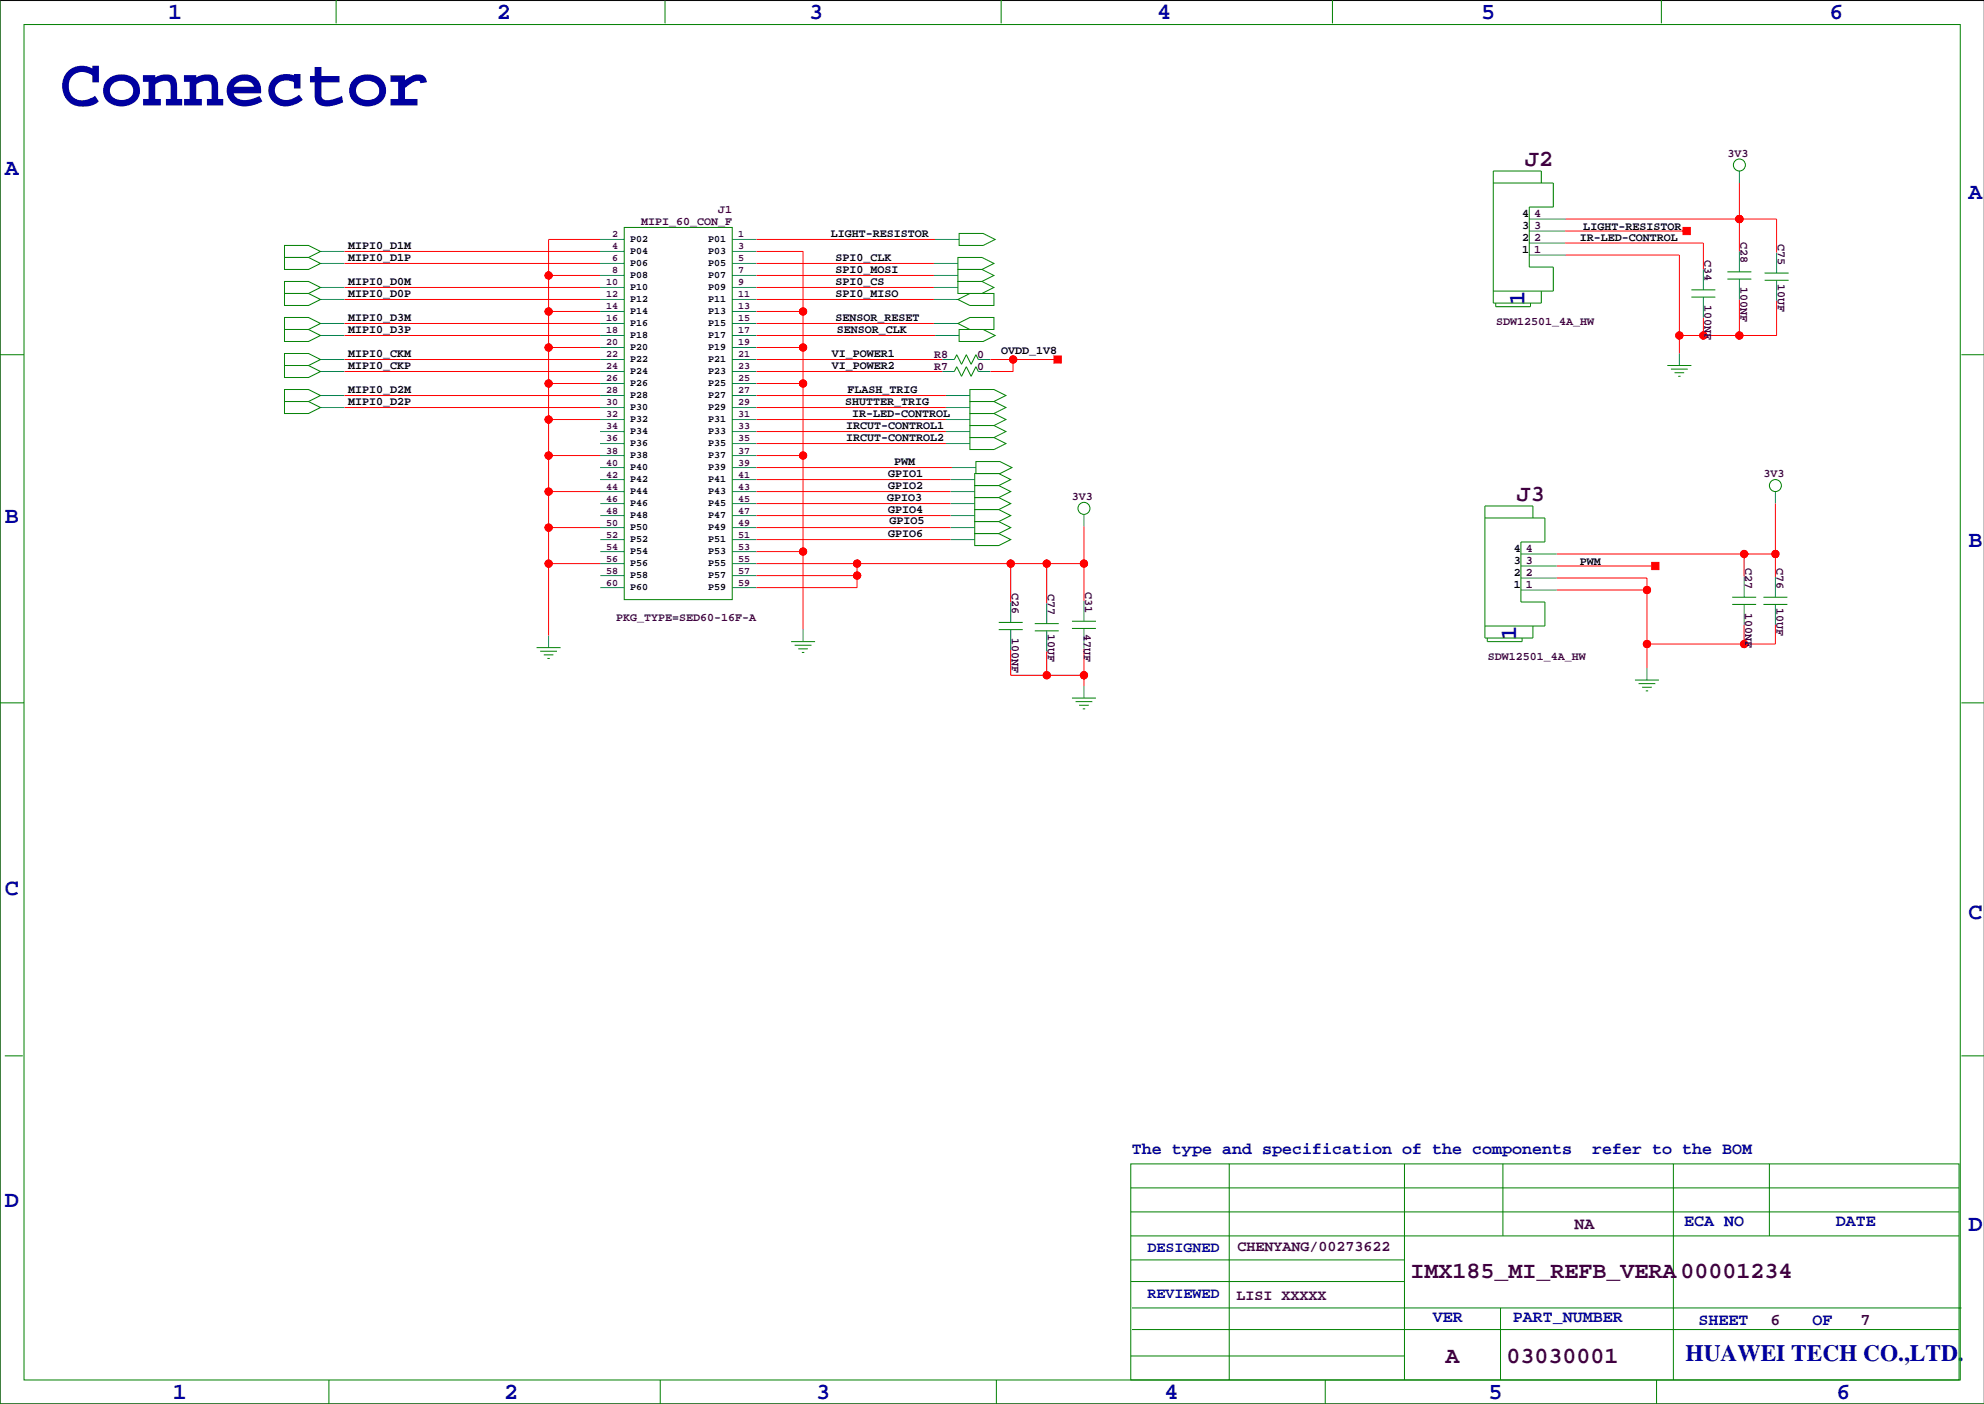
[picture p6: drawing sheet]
<svg xmlns="http://www.w3.org/2000/svg" width="420mm" height="297mm" viewBox="0 0 420 297" stroke-linecap="round" stroke-linejoin="round" font-family="sans-serif">
<path d="M419.9 .1h-419.9v296.9h419.9" fill="none" stroke="#000" stroke-width=".21"/>
<g fill="none" stroke="#f00" stroke-width=".21">
<path d="M368 38.7v14.5M72.9 53.2h54.1M72.9 55.7h54.1M116.1 58.3h10.9M127 50.7h-10.9v83.8M160 53.2h9.9v80M160 50.7h37.9M160 55.7h37.6M160 58.3h37.6M331.2 46.3h44.7v7.2M331.2 51.4h29.2v5.6M331.2 54h24.1v20.8"/>
<path d="M331.2 48.9h25.7M368 46.3h.1M72.9 71h54.1M72.9 68.4h54.1M72.9 76.1h54.1M72.9 78.6h54.1M72.9 60.8h54.1M72.9 63.4h54.1M116.1 73.5h10.9M116.1 65.9h10.9M160 71h37.9M160 73.5h9.9"/>
<path d="M160 65.9h9.9M160 68.4h37.6M160 76.1h39.4M160 78.6h39.4M160 60.8h37.6M160 63.4h37.6M209.5 76.1h14.3M214.4 76.1v2.5h-4.9M360.4 67.2v3.8M368 63.4v7.6M375.9 63.6v7.4h-20.6M72.9 83.7h54.1"/>
<path d="M72.9 86.2h54.1M116.1 96.4h10.9M116.1 81.1h10.9M116.1 88.8h10.9M160 96.4h9.9M160 81.1h9.9M160 83.7h40.2M160 86.2h40.2M160 88.8h40.2M160 91.3h40.2M160 93.8h40.2M160 98.9h41.4"/>
<path d="M116.1 111.6h10.9M116.1 104h10.9M116.1 119.2h10.9M160 116.7h9.9M160 111.6h41.2M160 114.2h41.2M160 109.1h41.2M160 106.5h41.2M160 104h41.2M160 119.2h69.4M160 101.5h41.2M181.4 119.2v5.1h-21.4"/>
<path d="M213.9 119.2v8.2M221.5 119.2v8.4M229.4 111.4v15.7M329.4 117.2h46.3M329.4 119.7h20.9M369.1 117.2v4.8M375.7 106.5v15.5M160 121.8h21.4M213.9 137.5v5.4h15.5M221.5 137.8v5.1M229.4 137.3v7.8M329.4 122.3h19.1v19"/>
<path d="M329.4 124.8h19.1M369.1 132.2v4.1M375.7 132.2v4.1h-27.2"/>
<circle cx="116.1" cy="58.3" r=".76"/>
<circle cx="368" cy="46.3" r=".76"/>
<circle cx="116.1" cy="65.9" r=".76"/>
<circle cx="116.1" cy="73.5" r=".76"/>
<circle cx="169.9" cy="65.9" r=".76"/>
<circle cx="169.9" cy="73.5" r=".76"/>
<circle cx="214.4" cy="76.1" r=".76"/>
<circle cx="355.3" cy="71" r=".76"/>
<circle cx="360.4" cy="71" r=".76"/>
<circle cx="368" cy="71" r=".76"/>
<circle cx="116.1" cy="96.4" r=".76"/>
<circle cx="116.1" cy="88.8" r=".76"/>
<circle cx="116.1" cy="81.1" r=".76"/>
<circle cx="169.9" cy="96.4" r=".76"/>
<circle cx="169.9" cy="81.1" r=".76"/>
<circle cx="116.1" cy="104" r=".76"/>
<circle cx="116.1" cy="111.6" r=".76"/>
<circle cx="116.1" cy="119.2" r=".76"/>
<circle cx="169.9" cy="116.7" r=".76"/>
<circle cx="181.4" cy="119.2" r=".76"/>
<circle cx="213.9" cy="119.2" r=".76"/>
<circle cx="221.5" cy="119.2" r=".76"/>
<circle cx="229.4" cy="119.2" r=".76"/>
<circle cx="369.1" cy="117.2" r=".76"/>
<circle cx="375.7" cy="117.2" r=".76"/>
<circle cx="181.4" cy="121.8" r=".76"/>
<circle cx="348.5" cy="124.8" r=".76"/>
<circle cx="348.5" cy="136.3" r=".76"/>
<circle cx="369.1" cy="136.3" r=".76"/>
<circle cx="221.5" cy="142.9" r=".76"/>
<circle cx="229.4" cy="142.9" r=".76"/>
</g>
<g fill="#f00" stroke="#f00" stroke-width=".21">
<path d="M356.1 48.1h1.5v1.5h-1.5z" fill-rule="evenodd"/>
<path d="M223 75.3h1.5v1.5h-1.5z" fill-rule="evenodd"/>
<path d="M349.5 119h1.5v1.5h-1.5z" fill-rule="evenodd"/>
<circle cx="229.4" cy="142.9" r=".76"/>
<circle cx="221.5" cy="142.9" r=".76"/>
<circle cx="368" cy="46.3" r=".76"/>
<circle cx="368" cy="71" r=".76"/>
<circle cx="355.3" cy="71" r=".76"/>
<circle cx="360.4" cy="71" r=".76"/>
<circle cx="169.9" cy="116.7" r=".76"/>
<circle cx="169.9" cy="96.4" r=".76"/>
<circle cx="169.9" cy="81.1" r=".76"/>
<circle cx="169.9" cy="73.5" r=".76"/>
<circle cx="169.9" cy="65.9" r=".76"/>
<circle cx="181.4" cy="121.8" r=".76"/>
<circle cx="229.4" cy="119.2" r=".76"/>
<circle cx="221.5" cy="119.2" r=".76"/>
<circle cx="213.9" cy="119.2" r=".76"/>
<circle cx="181.4" cy="119.2" r=".76"/>
<circle cx="214.4" cy="76.1" r=".76"/>
<circle cx="348.5" cy="124.8" r=".76"/>
<circle cx="369.1" cy="136.3" r=".76"/>
<circle cx="348.5" cy="136.3" r=".76"/>
<circle cx="375.7" cy="117.2" r=".76"/>
<circle cx="369.1" cy="117.2" r=".76"/>
<circle cx="116.1" cy="119.2" r=".76"/>
<circle cx="116.1" cy="111.6" r=".76"/>
<circle cx="116.1" cy="104" r=".76"/>
<circle cx="116.1" cy="96.4" r=".76"/>
<circle cx="116.1" cy="88.8" r=".76"/>
<circle cx="116.1" cy="81.1" r=".76"/>
<circle cx="116.1" cy="73.5" r=".76"/>
<circle cx="116.1" cy="65.9" r=".76"/>
<circle cx="116.1" cy="58.3" r=".76"/>
</g>
<g fill="none" stroke="#008080" stroke-width=".21">
<path d="M368 36.2v2.5M67.8 55.7h5.1M67.8 53.2h5.1M127 55.7h5.1M127 53.2h5.1M127 58.3h5.1M127 50.7h5.1M154.9 55.7h5.1M154.9 53.2h5.1M154.9 58.3h5.1M154.9 50.7h5.1M197.6 55.7h5.1"/>
<path d="M197.6 58.3h5.1M197.9 50.7h5M323.6 54h7.6M323.6 51.4h7.6M323.6 48.9h7.6M323.6 46.3h7.6M360.4 57v4.3M368 53.2v4.3M368 59v4.4M375.9 53.5v4.3M375.9 59.3v4.3M67.8 78.6h5.1"/>
<path d="M67.8 76.1h5.1M67.8 71h5.1M67.8 68.4h5.1M67.8 63.4h5.1M67.8 60.8h5.1M127 78.6h5.1M127 76.1h5.1M127 71h5.1M127 68.4h5.1M127 63.4h5.1M127 60.8h5.1M127 65.9h5.1"/>
<path d="M127 73.5h5.1M154.9 78.6h5.1M154.9 76.1h5.1M154.9 71h5.1M154.9 68.4h5.1M154.9 63.4h5.1M154.9 60.8h5.1M154.9 65.9h5.1M154.9 73.5h5.1M197.6 68.4h5.1M197.6 63.4h5.1M197.6 60.8h5.1"/>
<path d="M197.9 71h5M199.4 78.6h2.5M199.4 76.1h2.5M207 78.6h2.5M207 76.1h2.5M355.3 74.8v2.5M360.4 62.9v4.3M67.8 86.2h5.1M67.8 83.7h5.1M127 86.2h5.1M127 83.7h5.1M127 88.8h5.1"/>
<path d="M127 91.3h5.1M127 93.8h5.1M127 98.9h5.1M127 81.1h5.1M127 96.4h5.1M154.9 86.2h5.1M154.9 83.7h5.1M154.9 88.8h5.1M154.9 91.3h5.1M154.9 93.8h5.1M154.9 98.9h5.1M154.9 81.1h5.1"/>
<path d="M154.9 96.4h5.1M200.2 86.2h5M200.2 83.7h5M200.2 88.8h5M200.2 91.3h5M200.2 93.8h5M201.4 98.9h5.1M127 109.1h5.1M127 106.5h5.1M127 111.6h5.1M127 104h5.1M127 114.2h5.1"/>
<path d="M127 101.5h5.1M127 116.7h5.1M127 119.2h5.1M154.9 109.1h5.1M154.9 106.5h5.1M154.9 111.6h5.1M154.9 104h5.1M154.9 114.2h5.1M154.9 101.5h5.1M154.9 116.7h5.1M154.9 119.2h5.1M201.2 109.1h5"/>
<path d="M201.2 106.5h5M201.2 111.6h5M201.2 104h5M201.2 114.2h5M201.2 101.5h5M229.4 108.8v2.6M321.8 119.7h7.6M321.8 117.2h7.6M375.7 104v2.5M116.1 134.5v2.5M127 121.8h5.1M127 124.3h5.1"/>
<path d="M154.9 121.8h5.1M154.9 124.3h5.1M169.9 133.2v2.5M213.9 127.4v4.3M213.9 133.2v4.3M221.5 127.6v4.3M221.5 133.5v4.3M229.4 127.1v4.3M229.4 133v4.3M321.8 124.8h7.6M321.8 122.3h7.6M369.1 122v4.4"/>
<path d="M369.1 127.9v4.3M375.7 122v4.4M375.7 127.9v4.3M229.4 145.1v2.6M348.5 141.3v2.6"/>
</g>
<g fill="none" stroke="#008000" stroke-width=".21">
<path d="M0 -.1v297.1h419.9M71.1 0v4.9M140.7 0v4.9M211.8 0v4.9M281.9 0v4.9M351.5 0v4.9M5.1 5.2h409.7v286.8h-409.7zM316 38.7h12.7v5.1h-5.1v12.7h5.1v5.1h-12.7M326.1 38.7v-2.5h-10.1v27.9h10.1v-2.5M60.2 54.5h5.1l2.5 1.2-2.5 1.3h-5.1zM60.2 51.9h5.1l2.5 1.3-2.5 1.3h-5.1zM60.2 59.5h5.1l2.5 1.3-2.5 1.3h-5.1z"/>
<path d="M132.1 48.1h22.8v78.8h-22.8zM202.7 57h5.1l2.5 1.3-2.5 1.2h-5.1zM202.7 59.5h5.1l2.5 1.3-2.5 1.3h-5.1zM202.7 54.5h5.1l2.5 1.2-2.5 1.3h-5.1zM202.9 49.4h5.1l2.6 1.3-2.6 1.2h-5.1zM365.5 57.5h5.1M365.5 59h5.1M373.4 57.8h5.1M373.4 59.3h5.1M0 75h5.1M60.2 77.3h5.1l2.5 1.3-2.5 1.3h-5.1zM60.2 74.8h5.1l2.5 1.3-2.5 1.2h-5.1z"/>
<path d="M60.2 69.7h5.1l2.5 1.3-2.5 1.2h-5.1zM60.2 67.2h5.1l2.5 1.2-2.5 1.3h-5.1zM60.2 62.1h5.1l2.5 1.3-2.5 1.2h-5.1zM201.9 78.6l.5-1 1.1 2 1-2 1 2 1-2 .5 1M201.9 76.1l.5-1.1 1.1 2.1 1-2.1 1 2.1 1-2.1 .5 1.1M202.7 63.4l2.5-1.3h5.1v2.5h-5.1zM202.7 68.4l2.5-1.2h5.1v2.5h-5.1zM202.9 69.7h5.1l2.6 1.3-2.6 1.2h-5.1zM316.5 64.1v.8h7.3v-.8M352.8 77.3h5.1M353.6 78.1h3.5M354.3 78.9h2.1"/>
<path d="M355.1 79.6h.5M357.9 61.3h5.1M357.9 62.9h5.1M415 75h4.9M60.2 84.9h5.1l2.5 1.3-2.5 1.3h-5.1zM60.2 82.4h5.1l2.5 1.3-2.5 1.2h-5.1zM205.2 87.5h5.1l2.6 1.3-2.6 1.2h-5.1zM205.2 90h5.1l2.6 1.3-2.6 1.3h-5.1zM205.2 92.6h5.1l2.6 1.2-2.6 1.3h-5.1zM205.2 84.9h5.1l2.6 1.3-2.6 1.3h-5.1zM205.2 82.4h5.1l2.6 1.3-2.6 1.2h-5.1zM206.5 97.6h5.1l2.5 1.3-2.5 1.3h-5.1z"/>
<path d="M206.2 107.8h5.1l2.6 1.3-2.6 1.2h-5.1zM206.2 105.3h5.1l2.6 1.2-2.6 1.3h-5.1zM206.2 110.3h5.1l2.6 1.3-2.6 1.3h-5.1zM206.2 102.7h5.1l2.6 1.3-2.6 1.3h-5.1zM206.2 112.9h5.1l2.6 1.3-2.6 1.2h-5.1zM206.2 100.2h5.1l2.6 1.3-2.6 1.2h-5.1zM314.2 109.6h12.7v5.1h-5.1v12.7h5.1v5h-12.7M324.4 109.6v-2.6h-10.2v28h10.2v-2.6M113.5 137h5.1M114.3 137.8h3.6M115.1 138.5h2M115.8 139.3h.5"/>
<path d="M167.4 135.7h5.1M168.1 136.5h3.6M168.9 137.3h2M169.7 138h.5M211.3 131.7h5.1M211.3 133.2h5.1M218.9 131.9h5.1M218.9 133.5h5.1M226.8 131.4h5.1M226.8 133h5.1M314.7 135v.7h7.4v-.7M366.5 126.4h5.1"/>
<path d="M366.5 127.9h5.1M373.1 126.4h5.1M373.1 127.9h5.1M0 148.7h5.1M226.8 147.7h5.1M227.6 148.4h3.5M228.3 149.2h2.1M229.1 150h.5M345.9 143.9h5.1M346.7 144.6h3.6M347.5 145.4h2M348.2 146.2h.5"/>
<path d="M415 148.7h4.9M1 223.4h3.8M415 223.4h4.9M239.3 246.2h175.2v45.8h-175.2zM239.3 251.3h175.2M239.3 256.4h175.2M260.1 246.2v45.8M297.2 246.2v45.8M318 246.2v15.3M354.1 246.2v45.8M374.4 246.2v15.3M239.3 266.6h57.9"/>
<path d="M239.3 261.5h175.2M239.3 271.1h57.9M239.5 276.7h175.5M317.5 276.7v15.3M69.6 292v5M139.7 292v5M210.8 292v5M239.3 286.9h57.9M239.5 281.3h175M280.4 292v5M350.5 292v5M383.5 287.4h.1"/>
<circle cx="368" cy="34.9" r="1.27"/>
<circle cx="229.4" cy="107.6" r="1.27"/>
<circle cx="375.7" cy="102.7" r="1.27"/>
</g>
<text font-size="14.5" fill="#0000a0" x="12.7" y="22.3">Connector</text>
<g font-size="4.9" fill="#0000a0">
<text x="35.6" y="3.9">1</text>
<text x="105.2" y="3.9">2</text>
<text x="171.2" y="3.9">3</text>
<text x="244.9" y="3.9">4</text>
<text x="313.4" y="3.9">5</text>
<text x="387.1" y="3.9">6</text>
<text x="1" y="36.9">A</text>
<text x="416.6" y="42">A</text>
<text x="322.6" y="64.5" transform="rotate(-90 322.6 64.5)">1</text>
<text x="1" y="110.6">B</text>
<text x="416.6" y="115.7">B</text>
<text x="320.8" y="135.4" transform="rotate(-90 320.8 135.4)">1</text>
<text x="1" y="189.3">C</text>
<text x="416.6" y="194.4">C</text>
<text x="1" y="255.4">D</text>
<text x="416.6" y="260.5">D</text>
<text x="356.6" y="288">HUAWEI TECH CO.,LTD.</text>
<text x="36.6" y="296">1</text>
<text x="106.7" y="296">2</text>
<text x="172.7" y="296">3</text>
<text x="246.4" y="296">4</text>
<text x="315" y="296">5</text>
<text x="388.6" y="296">6</text>
</g>
<g font-size="4.9" fill="#400040">
<text x="322.7" y="35.2">J2</text>
<text x="321" y="106">J3</text>
<text x="298.5" y="270.5">IMX185_MI_REFB_VERA</text>
<text x="355.6" y="270.5">00001234</text>
<text x="305.9" y="288.3">A</text>
<text x="318.8" y="288.3">03030001</text>
</g>
<g font-size="3.5" fill="#0000a0">
<text x="239.5" y="244.2">The type and specification of the components</text>
<text x="336.9" y="244.2">refer to the BOM</text>
<text x="356.4" y="259.4">ECA NO</text>
<text x="388.5" y="259.4">DATE</text>
<text x="303.1" y="279.7">VER</text>
<text x="320.1" y="279.7">PART_NUMBER</text>
<text x="359.4" y="280.3">SHEET</text>
<text x="383.5" y="280.3">OF</text>
</g>
<g font-size="3.5" fill="#400040">
<text x="333.2" y="259.9">NA</text>
<text x="374.6" y="280.3">6</text>
<text x="393.7" y="280.3">7</text>
</g>
<g font-size="3.2" fill="#0000a0">
<text x="242.8" y="264.9">DESIGNED</text>
<text x="242.8" y="274.5">REVIEWED</text>
</g>
<g font-size="3.2" fill="#400040">
<text x="261.9" y="264.7">CHENYANG/00273622</text>
<text x="261.6" y="275.1">LISI XXXXX</text>
</g>
<g font-size="2.5" fill="#400040">
<text x="365.5" y="33.1">3V3</text>
<text x="135.7" y="47.6">MIPI_60_CON_F</text>
<text x="152" y="45.1">J1</text>
<text x="324.7" y="45.8">4</text>
<text x="324.7" y="53.5">1</text>
<text x="324.7" y="50.9">2</text>
<text x="324.7" y="48.4">3</text>
<text x="368.3" y="51.3" transform="rotate(90 368.3 51.3)">C28</text>
<text x="376.1" y="51.5" transform="rotate(90 376.1 51.5)">C75</text>
<text x="360.7" y="55.1" transform="rotate(90 360.7 55.1)">C34</text>
<text x="360.7" y="64.6" transform="rotate(90 360.7 64.6)">100NF</text>
<text x="368.3" y="60.8" transform="rotate(90 368.3 60.8)">100NF</text>
<text x="376.1" y="60.1" transform="rotate(90 376.1 60.1)">10UF</text>
<text x="316.6" y="68.7">SDW12501_4A_HW</text>
<text x="197.7" y="75.8">R8</text>
<text x="206.8" y="75.8">0</text>
<text x="197.7" y="78.3">R7</text>
<text x="206.8" y="78.3">0</text>
<text x="373.1" y="101">3V3</text>
<text x="226.8" y="105.8">3V3</text>
<text x="322.9" y="116.7">4</text>
<text x="322.9" y="119.2">3</text>
<text x="214.1" y="125.5" transform="rotate(90 214.1 125.5)">C26</text>
<text x="221.7" y="125.7" transform="rotate(90 221.7 125.7)">C77</text>
<text x="229.6" y="125.2" transform="rotate(90 229.6 125.2)">C31</text>
<text x="322.9" y="121.8">2</text>
<text x="322.9" y="124.3">1</text>
<text x="369.3" y="120.1" transform="rotate(90 369.3 120.1)">C27</text>
<text x="375.9" y="120.1" transform="rotate(90 375.9 120.1)">C76</text>
<text x="130.4" y="131.4">PKG_TYPE=SED60-16F-A</text>
<text x="369.3" y="129.7" transform="rotate(90 369.3 129.7)">100NF</text>
<text x="375.9" y="128.6" transform="rotate(90 375.9 128.6)">10UF</text>
<text x="214.1" y="135" transform="rotate(90 214.1 135)">100NF</text>
<text x="221.7" y="134.2" transform="rotate(90 221.7 134.2)">10UF</text>
<text x="229.3" y="134.2" transform="rotate(90 229.3 134.2)">47UF</text>
<text x="314.8" y="139.6">SDW12501_4A_HW</text>
</g>
<g font-size="2.5">
<text x="322.1" y="45.8">4</text>
<text x="73.7" y="52.7">MIPI0_D1M</text>
<text x="175.8" y="50.2">LIGHT-RESISTOR</text>
<text x="322.1" y="53.5">1</text>
<text x="322.1" y="50.9">2</text>
<text x="322.1" y="48.4">3</text>
<text x="334.3" y="50.9">IR-LED-CONTROL</text>
<text x="335" y="48.6">LIGHT-RESISTOR</text>
<text x="73.7" y="55.2">MIPI0_D1P</text>
<text x="176.8" y="57.8">SPI0_MOSI</text>
<text x="176.8" y="55.2">SPI0_CLK</text>
<text x="73.7" y="62.9">MIPI0_D0P</text>
<text x="73.7" y="60.3">MIPI0_D0M</text>
<text x="176.8" y="62.9">SPI0_MISO</text>
<text x="176.8" y="60.3">SPI0_CS</text>
<text x="73.7" y="70.5">MIPI0_D3P</text>
<text x="73.7" y="67.9">MIPI0_D3M</text>
<text x="176.8" y="67.9">SENSOR_RESET</text>
<text x="177" y="70.5">SENSOR_CLK</text>
<text x="73.7" y="75.6">MIPI0_CKM</text>
<text x="176" y="75.6">VI_POWER1</text>
<text x="211.8" y="74.8">OVDD_1V8</text>
<text x="73.7" y="83.2">MIPI0_D2M</text>
<text x="73.7" y="78.1">MIPI0_CKP</text>
<text x="176" y="78.1">VI_POWER2</text>
<text x="179.3" y="83.2">FLASH_TRIG</text>
<text x="73.7" y="85.7">MIPI0_D2P</text>
<text x="178.8" y="85.7">SHUTTER_TRIG</text>
<text x="180.3" y="88.3">IR-LED-CONTROL</text>
<text x="179.1" y="93.3">IRCUT-CONTROL2</text>
<text x="179.1" y="90.8">IRCUT-CONTROL1</text>
<text x="188" y="101">GPIO1</text>
<text x="189.2" y="98.4">PWM</text>
<text x="187.7" y="106">GPIO3</text>
<text x="188" y="103.5">GPIO2</text>
<text x="188" y="108.6">GPIO4</text>
<text x="188" y="113.7">GPIO6</text>
<text x="188.2" y="110.9">GPIO5</text>
<text x="320.3" y="119.2">3</text>
<text x="320.3" y="116.7">4</text>
<text x="334.3" y="119.5">PWM</text>
<text x="320.3" y="124.3">1</text>
<text x="320.3" y="121.8">2</text>
</g>
<g font-size="2.1" fill="#400040">
<text x="129.5" y="50.2">2</text>
<text x="129.5" y="52.8">4</text>
<text x="156.2" y="50.2">1</text>
<text x="156.2" y="52.8">3</text>
<text x="129.5" y="55.3">6</text>
<text x="129.5" y="57.8">8</text>
<text x="156.2" y="55.3">5</text>
<text x="156.2" y="57.8">7</text>
<text x="128.3" y="60.4">10</text>
<text x="128.3" y="62.9">12</text>
<text x="128.3" y="65.5">14</text>
<text x="156.2" y="60.4">9</text>
<text x="156.2" y="62.9">11</text>
<text x="156.2" y="65.5">13</text>
<text x="128.3" y="68">16</text>
<text x="128.3" y="70.5">18</text>
<text x="156.2" y="68">15</text>
<text x="156.2" y="70.5">17</text>
<text x="128.3" y="73.1">20</text>
<text x="128.3" y="75.6">22</text>
<text x="156.2" y="73.1">19</text>
<text x="156.2" y="75.6">21</text>
<text x="128.3" y="78.2">24</text>
<text x="128.3" y="80.7">26</text>
<text x="128.3" y="83.2">28</text>
<text x="156.2" y="78.2">23</text>
<text x="156.2" y="80.7">25</text>
<text x="156.2" y="83.2">27</text>
<text x="128.3" y="85.8">30</text>
<text x="128.3" y="88.3">32</text>
<text x="156.2" y="85.8">29</text>
<text x="156.2" y="88.3">31</text>
<text x="128.3" y="90.9">34</text>
<text x="128.3" y="93.4">36</text>
<text x="128.3" y="95.9">38</text>
<text x="156.2" y="90.9">33</text>
<text x="156.2" y="93.4">35</text>
<text x="156.2" y="95.9">37</text>
<text x="128.3" y="98.5">40</text>
<text x="128.3" y="101">42</text>
<text x="156.2" y="98.5">39</text>
<text x="156.2" y="101">41</text>
<text x="128.3" y="103.6">44</text>
<text x="128.3" y="106.1">46</text>
<text x="156.2" y="103.6">43</text>
<text x="156.2" y="106.1">45</text>
<text x="128.3" y="108.6">48</text>
<text x="128.3" y="111.2">50</text>
<text x="128.3" y="113.7">52</text>
<text x="156.2" y="108.6">47</text>
<text x="156.2" y="111.2">49</text>
<text x="156.2" y="113.7">51</text>
<text x="128.3" y="116.3">54</text>
<text x="128.3" y="118.8">56</text>
<text x="156.2" y="116.3">53</text>
<text x="156.2" y="118.8">55</text>
<text x="128.3" y="121.3">58</text>
<text x="128.3" y="123.9">60</text>
<text x="156.2" y="121.3">57</text>
<text x="156.2" y="123.9">59</text>
</g>
<g font-size="2.1">
<text x="133.3" y="51.3">P02</text>
<text x="133.3" y="53.8">P04</text>
<text x="149.9" y="51.3">P01</text>
<text x="149.9" y="53.8">P03</text>
<text x="133.3" y="56.3">P06</text>
<text x="133.3" y="58.9">P08</text>
<text x="149.9" y="56.3">P05</text>
<text x="149.9" y="58.9">P07</text>
<text x="133.3" y="61.4">P10</text>
<text x="133.3" y="64">P12</text>
<text x="149.9" y="61.4">P09</text>
<text x="149.9" y="64">P11</text>
<text x="133.3" y="66.5">P14</text>
<text x="133.3" y="69">P16</text>
<text x="133.3" y="71.6">P18</text>
<text x="149.9" y="66.5">P13</text>
<text x="149.9" y="69">P15</text>
<text x="149.9" y="71.6">P17</text>
<text x="133.3" y="74.1">P20</text>
<text x="133.3" y="76.7">P22</text>
<text x="149.9" y="74.1">P19</text>
<text x="149.9" y="76.7">P21</text>
<text x="133.3" y="79.2">P24</text>
<text x="133.3" y="81.7">P26</text>
<text x="149.9" y="79.2">P23</text>
<text x="149.9" y="81.7">P25</text>
<text x="133.3" y="84.3">P28</text>
<text x="133.3" y="86.8">P30</text>
<text x="133.3" y="89.4">P32</text>
<text x="149.9" y="84.3">P27</text>
<text x="149.9" y="86.8">P29</text>
<text x="149.9" y="89.4">P31</text>
<text x="133.3" y="91.9">P34</text>
<text x="133.3" y="94.4">P36</text>
<text x="149.9" y="91.9">P33</text>
<text x="149.9" y="94.4">P35</text>
<text x="133.3" y="97">P38</text>
<text x="133.3" y="99.5">P40</text>
<text x="149.9" y="97">P37</text>
<text x="149.9" y="99.5">P39</text>
<text x="133.3" y="102.1">P42</text>
<text x="133.3" y="104.6">P44</text>
<text x="133.3" y="107.1">P46</text>
<text x="149.9" y="102.1">P41</text>
<text x="149.9" y="104.6">P43</text>
<text x="149.9" y="107.1">P45</text>
<text x="133.3" y="109.7">P48</text>
<text x="133.3" y="112.2">P50</text>
<text x="149.9" y="109.7">P47</text>
<text x="149.9" y="112.2">P49</text>
<text x="133.3" y="114.8">P52</text>
<text x="133.3" y="117.3">P54</text>
<text x="133.3" y="119.8">P56</text>
<text x="149.9" y="114.8">P51</text>
<text x="149.9" y="117.3">P53</text>
<text x="149.9" y="119.8">P55</text>
<text x="133.3" y="122.4">P58</text>
<text x="133.3" y="124.9">P60</text>
<text x="149.9" y="122.4">P57</text>
<text x="149.9" y="124.9">P59</text>
</g>
</svg>
